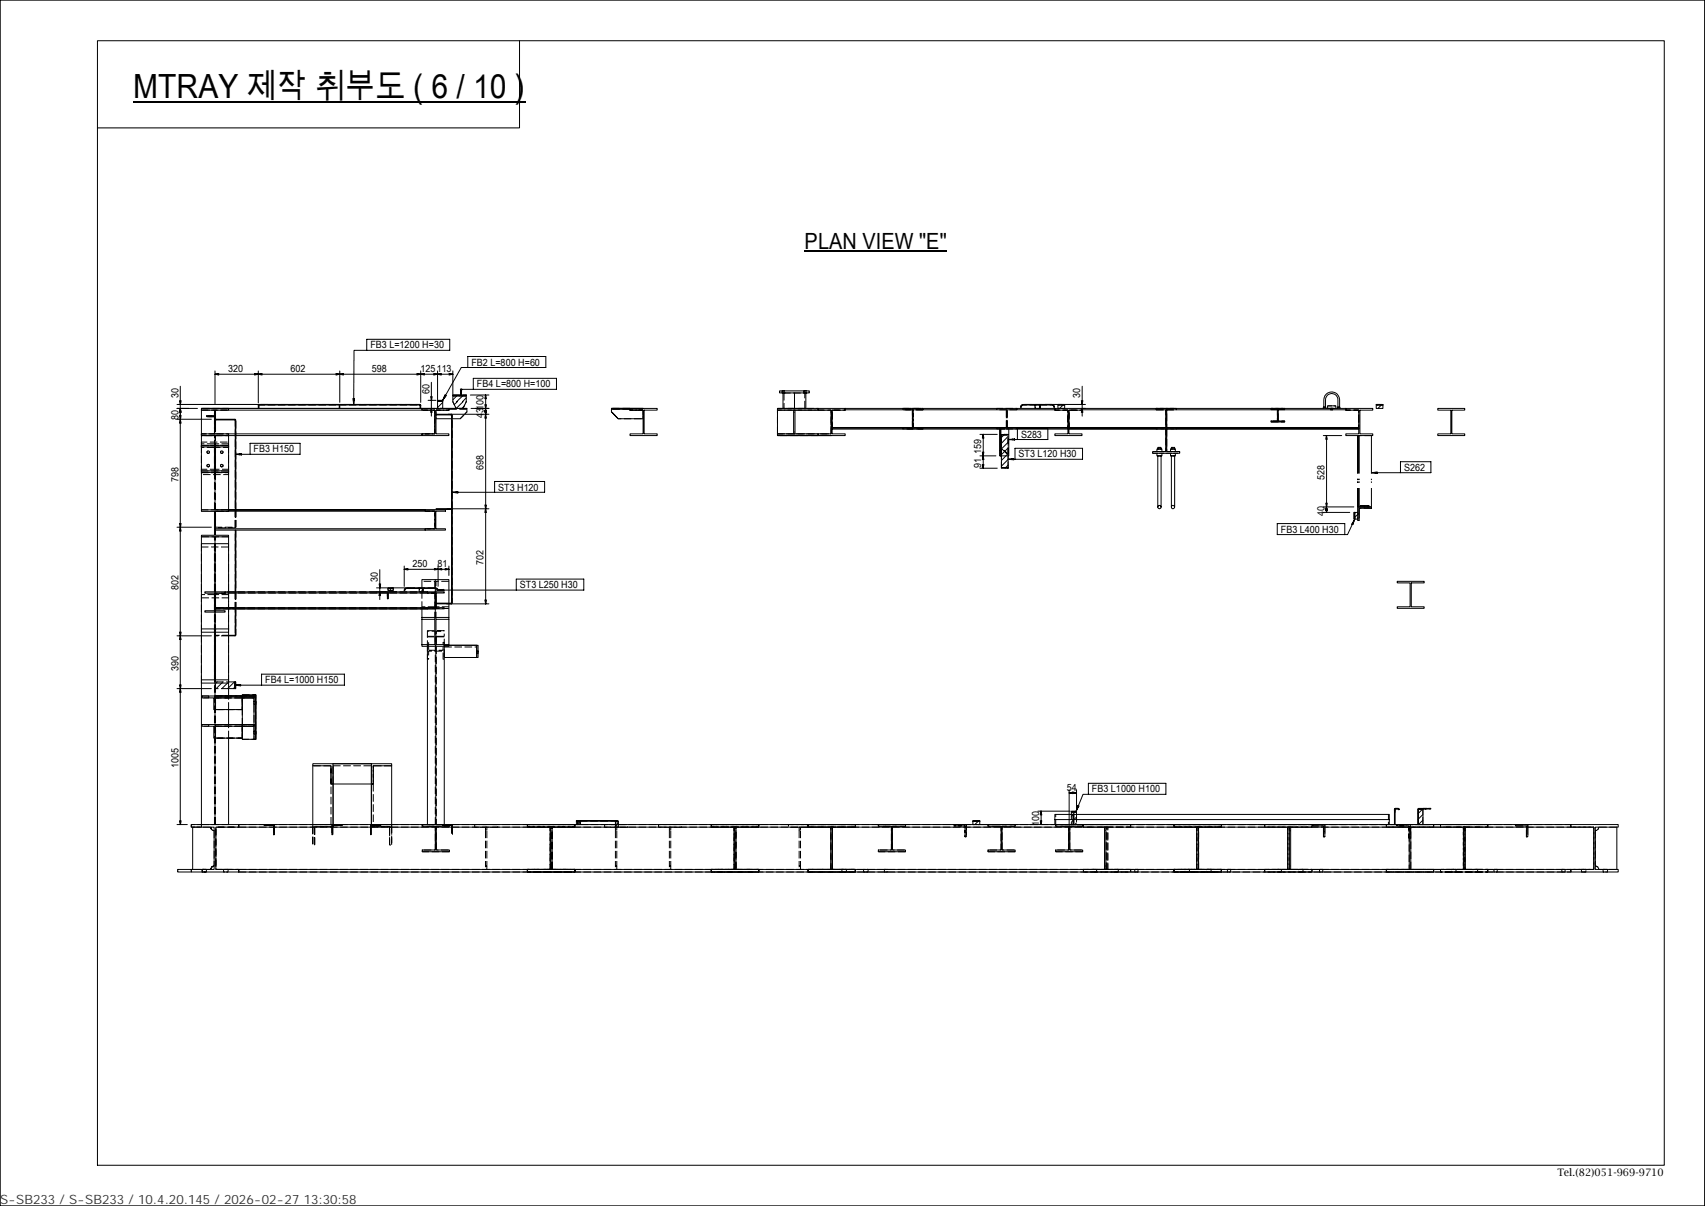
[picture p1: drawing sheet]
<svg xmlns="http://www.w3.org/2000/svg" width="420mm" height="297mm" viewBox="0 0 420 297" stroke-linecap="round" stroke-linejoin="round" font-family="sans-serif">
<g fill="none" stroke="#000" stroke-width=".25">
<path d="M0 0v297M0 0h419.9v297h-419.9zM24 10h386v277h-386zM128 10v21.5h-104M420 0v297M198.2 61.9h35.1M43.6 99.6h23.1M44.2 98.7l.2 .9 .2-.9M44.4 95.1v108M53 92.2l.9 .2M53 91.4v8.2M53.9 92l-.9 .2"/>
<path d="M62.7 92l.9 .2M63.6 91.4v7.8M63.6 92.2l-.9 .2M63.6 92.2l1 .2M63.7 99.7l39.7-.1 .2 .2h-40zM64.6 92l-1 .2M82.8 92l.9 .2M83.7 91.4v7.7M83.7 92.2l-.9 .2M83.7 92.2l.9 .2M84.6 92l-.9 .2M87 98.2h.3l-.2 1.4z"/>
<path d="M87 98.6h.2M90.3 83.6h20.5v2.7h-20.5zM90.3 86.3h-3.1l-.1 13.3M102.7 92l.9 .2M103.6 92.2l1 .2M103.6 91.4v7.7M103.6 92.2l-.9 .2M104.6 92l-1 .2M105.5 98.6h1.9M106.1 97.7l.2 .9 .2-.9M106.3 94.1v8.4M106.8 92l1 .2"/>
<path d="M107.8 98.8h1.3M107.8 98.6h1.3v.2h-1.3zM107.8 91.4v7M107.8 92.2l-1 .2M107.8 92.2l.9 .2M107.9 98.8l-.1 .1M108.7 92l-.9 .2M109.1 99.1l-1.3 1.3M109.4 97.7l.2 .1M109.6 97.3l.3 .2-.8 1.1zM110.6 92l.9 .2M111.5 97.3h3.4v.2h-3.4z"/>
<path d="M111.5 92.2h-58.5M111.5 91.4v6M111.5 92.2l-.9 .2M112.5 97.5l-1 1M112.6 98.9l-.7 .8M113.4 95.8h.3l-.1 1.5zM113.5 96.3h.2M114 97.5l-1.5 1.4M114 98.9l-1.6 1.7M114.9 98l-1 .9M115.2 90.5h-1.6l-4.5 8.1M115.2 87.8h19.3v2.7h-19.3z"/>
<path d="M115.9 97.3h4.5M116.6 95.9h-3v1.4M116.6 93.2h20.5v2.7h-20.5zM119.4 99.7l.2 .9 .2-.9M119.4 98.2l.2-.9 .2 .9M119.6 97.3v51.4M192 96.3h7.3v.5h-7.3zM192.9 96.8v3.8M195.7 96.8v3.8M198.5 96.8v3.8M251.7 99.7l7.4-.1 .5 .3 .2 .4-.7-.6h-7l-.7 .6zM254.9 99.7v.9"/>
<path d="M256.1 99.7v.9M256.2 99.7v.9M257.5 99.6h9.9M260.6 99.6h1.7v.1h-1.7zM260.6 99.7v.9M261.9 99.7l-.9 .9M262.3 99.7v.9M266.4 98.7l.2 .9 .1-.9M266.6 95.1v7.4M339 99.7v.9h1.7v-.9M339 99.6h1.7v.1h-1.7zM340.3 99.7l-.9 .9"/>
<path d="M43.6 100.6h5M43.6 103.3h8.5M44.2 101.6l.2-1 .2 1M44.2 102.3l.3 1 .1-1M44.2 104.2l.2-.9 .2 .9M49.6 109.7v-2.4h6.7v2.4M49.6 116.3v9.3M49.6 101v5.8M49.6 109.7h6.7v.4h-3.2v5.9h3.2v.3h-6.7v-.3h3.2v-5.9h-3.2zM49.6 100.6h57.6M49.6 110.1v5.9M50.9 102.4h1.3v.2h-1.3z"/>
<path d="M52.2 102.4h.9v2.2h-.2v-2h-.7M52.8 102.4v.2M53 107.3v2.4M53 116v9.6h54.2M53.1 103.3h4.8v.1h-4.8zM56.3 116.3v9.3M56.3 110.1v5.9M58.1 111.9h15.8v-2.7h-12.3v2.7M58.1 111.9l1.4-.2v.4zM59.1 111.8v.2M63.6 100.6v-.8h.2v.8M83.6 100.6v-.9h.1v.9"/>
<path d="M103.5 100.6v-.8h.1v.8M103.9 106.8h-54.3v.5h54.3M103.9 100.6h-54.3v.4h54.3M103.9 100.6h6.7v.4h-3.2v5.8h3.2v.5h-6.7v-.5h3.2v-5.8h-3.2zM106.1 101.6l.2-1 .2 1M107.4 102h3.8v.2h-3.8zM107.4 100.6h.4v-1.8h1.3v1.8h5.9M109.1 100.5l-.1 .1M110.4 102h10M110.6 100.8v-.2h4.4v.8l-1.6 1.7h-6M111.2 102l.2 .3v46.2l-.2 .2zM112.4 100.6l-.9-1.7v-1.4h3.4v1.4l-.9 1.7"/>
<path d="M114.3 100.1l-.5 .5M116 100.6h4.4M119.4 101.6l.2-1 .2 1M119.4 101.1l.2 .9 .2-.9M119.4 103l.2-1 .2 1M150.6 100.6h4.6v.2h-4.6zM150.6 100.6h7.8M150.6 100.8v.6l1.7 1.7h6.1M155.2 100.6h6.7v.4h-3.2v5.8h3.2v.5h-6.7v-.5h3.2v-5.8h-3.2zM191.5 107.3h13.4M191.5 101v5.8h10M191.5 106.8v.5h10"/>
<path d="M195.5 101h.3v5.8h-.3zM195.5 106.4h.3M195.5 101.5h.3M201.5 100.6h6.7v.4h-3.2v5.8h3.2v.5h-6.7v-.5h3.2v-5.8h-3.2zM201.5 100.6h-10v.4h10M205 105.3h58.1M208.2 100.6h51.6M208.2 100.9h51.6M241.4 107h4.3M241.4 115.3h4.3M241.4 112.3h3.9M242 111.3l.2 1"/>
<path d="M242 114.4l.2 .9M242.2 107v8.3M242.2 107l-.2 .9M242.2 107l.2 .9M242.2 112.3l-.2 .9M242.2 112.3l.2 .9M242.4 111.3l-.2 1M242.4 114.4l-.2 .9M245.5 100.6v.3M245.5 105.3v.3M246.3 111h.2v1.3h-.2zM246.3 105.6v6.7"/>
<path d="M246.5 105.6v5.4M246.7 112.3v2.8M247.4 107l-.7 .7M248.3 113.1l1.4-.2v.3zM248.3 112.3v3h-1.6v-.2h1.6M248.3 114.6l-.7 .7M248.3 113.2l-1.6 1.6M248.3 111.7l-1.6 1.7M248.3 110.3l-1.6 1.7M248.3 108.9l-1.6 1.7M248.3 107.5l-1.6 1.7M248.5 108.2l1.4-.1v.3z"/>
<path d="M248.5 105.6v6.7h-2M249.3 113v.2M249.5 108.1v.2M250 113.1v-2.7h16.7v2.7h-18.4M250.5 105.3v.3M250.5 100.6v.3M250.6 108.2v-2.7h7.5v2.7h-9.6M259.8 100.6h6.7v.4h-3.2v5.8h3.2v.5h-6.7v-.5h3.3v-5.8h-3.3zM263.3 105.3h21.5M266.4 101.6l.2-1 .1 1M266.5 100.6h18.3M266.5 100.9h18.3"/>
<path d="M284.8 100.6h5v.3h-2.4v4.4h2.4v.3h-5v-.3h2.3v-4.4h-2.3zM285 111.2v-.6h1.2v.6M285 111.6v.7h1.2v-.7M285.2 112.3v12.6a.4 .4 0 0 0 .4 .4 .4 .4 0 0 0 .4-.4M285.2 110.6v-.4h.8v.4M286 112.3v12.6a.4 .4 0 0 0-.4-.4 .4 .4 0 0 0-.4 .4M287.1 105.6v5.6h-3.2v.4h6.7v-.4h-3.2v-5.6M288.3 111.2v-.6h1.2v.6M288.3 111.6v.7h1.2v-.7M288.5 112.3v12.6a.4 .4 0 0 0 .4 .4 .4 .4 0 0 0 .4-.4M288.5 110.6v-.4h.8v.4M289.3 112.3v12.6a.4 .4 0 0 0-.4-.4 .4 .4 0 0 0-.4 .4"/>
<path d="M289.8 100.6h23.3M289.8 100.9h41.7M289.8 105.3h44.9M313.1 100.6h3.3v.3h-1.5v2.8h1.5v.2h-3.3v-.2h1.6v-2.8h-1.6zM316.4 100.6h15.1M326 100.6v-.3h.6v.3M326 107.3h4.5M326.1 100.3a3.2 3.2 0 0 1 1-3.5 1.95 1.95 0 0 1 2.9 1.7v1.8M326.5 100.3v-1.8a1.52 1.52 0 0 1 1.5-1.6 1.52 1.52 0 0 1 1.6 1.6v1.8M326.7 107.3l-.1 .9M326.7 107.3l.2 .9M326.8 107.3v18.9"/>
<path d="M327 100.6v-.7h2.1v.7M329.4 100.6v-.3h.7v.3M331.5 100.6h6.7v.4h-3.2v5.8h3.2v.5h-6.7v-.5h3.2v-5.8h-3.2zM334.8 105.6h-129.9M337.8 116.4h14.7v-2.7h-7.5v2.7M337.8 116.4l1.4-.2v.4zM338.8 116.3v.2M354.2 100.6h6.6v.4h-3.2v5.8h3.2v.5h-6.6v-.5h3.2v-5.8h-3.2zM43.6 129.8h8.5M44.2 128.9l.3 .9 .1-.9M44.2 130.8l.2-1 .2 1M49.6 125.6h6.7v.3h-3.2v5.9h3.2v.4h-6.7v-.4h3.2v-5.9h-3.2z"/>
<path d="M49.6 132.2v1.7M53 132.2v70.9M53.1 130.6h51.6M53.1 130.2h51.6M56.3 132.2v1.7M56.3 125.9h48.4M58 125.6l-.1-22.3 .2 .2v22.1M58 130.6v15.2M58.1 130.6v15.2M99.6 139.4v5M100.5 140l-.9 .2M104.7 125.6h5v.3h-2.3v4.3h2.3v.4h-5v-.4h2.4v-4.3h-2.4z"/>
<path d="M107 140l.9 .2M107.4 125.3h3.9v.1h-3.9zM107.9 139.4v5M108.8 140l-.9 .2M109.6 140l1 .2M110.1 125.3h10.3M110.6 139.4v2.3M111.4 121.2h22.8v-2.6h-12.4v2.6M111.4 121.2l1.4-.1v.3zM112.4 121.2v.2M119.4 124.4l.2 .9 .2-.9M119.4 126.2l.2-.9 .2 .9"/>
<path d="M314.6 128.9h16.7v2.8h-16.7zM326 124.8h7.5M326 126.2h6.5M326.6 125.3l.2 .9M326.6 123.9l.3 1.9M326.9 125.3l-.1 .9M326.9 123.9l-.3 1.9M333.2 128.7l.2 .1M333.5 126.2h.1v1.6h-.1zM333.6 126.2v1.6M333.7 127.8l-1.8 3.9h-.6M333.7 127.8l-.5 1.4-.2-.1z"/>
<path d="M334.5 124.8h3.3v.4h-3v3h-.3zM334.5 126.5v-.3h-.8v1.6h.8M334.5 126.7l-.8 .7M335.1 124.5h2.1v.3h-2.1zM43.6 156.6h8.5M44.2 155.7l.3 .9M44.4 156.6l.2 .9M44.6 155.7l-.4 1.8M49.6 155.7v12.5h6.7v-.8M49.6 154.9h6.7v.8h-3.2v11.7h3.2v-11.7M50.5 145.8h5v.3h-2.4v4.3h2.4v.3h-5v-.3h2.3v-4.3h-2.3zM53 149.9h54.4"/>
<path d="M55.5 145.8h49.8v.2l-49.8 .1zM56.3 156.5h1.6v.1h-1.6M56.3 145.8v-11.9h-6.7v21.8h3.2v11.7h-3.2M56.3 149.9v5M57.3 149.6v.3M58 149.9l-.1 6.7 .2-.2v-6.5M92.8 144.8h7.7M93.3 146.7l.3-.9 .1 .9M93.4 143.8l.2 1 .2-1M93.6 140.3v7.4M95.4 146.1v1.3h.2v-1.3M95.6 144.9v-.1h1.3v.6h-1.3v-.5h1.3"/>
<path d="M96.6 144.8l-.7 .6M99.6 140.2l.9 .2M99.6 140.2h11M99.8 144.9l7.6-.1 .5 .6-.7-.5h-7l-.6 .5zM103.3 144.9v.9h.8M103.9 152.5v6.7h6.7v-.5M103.9 149.9v2.6h3.2v6.2h-3.2M103.9 144.8v-2.1h6.7v9.4M103.9 152.1h6.7v.4h-3.2v6.2h3.2v-6.2M104.1 144.9v.9l.1-.9M105.3 149.6v.3M105.3 145.8h4.1v.3h-1.9v3.5h1.9v.3h-4.1v-.3h1.9v-3.5h-1.9z"/>
<path d="M105.3 149.6h-52.2v.3M105.3 159.2v43.9M107.1 144.8v.1M107.2 142.7v9.4M107.4 156.8v46.3M107.4 144.8v.1M107.4 148.5v.2M107.5 148.5v.2M107.5 148.5h3.7v.2h-3.7M107.9 145.3h35.9v-2.7h-16.6v2.7M107.9 145.3l1.4-.1v.3zM107.9 140.2l.9 .2"/>
<path d="M107.9 140.2l-.9 .2M108.8 145.2v.2M109.4 158.9h8M109.4 159.2v43.9M110 148.7h10.4M110.6 140.2l-1 .2M110.6 158.9h6.8v3h-8M117.4 158.9h.4v3h-.4zM119.4 147.7l.2 1M119.8 147.7l-.2 1M344.2 143.2h6.6v.4h-3.2v5.8h3.2v.4h-6.6v-.4h3.1v-5.8h-3.1zM43.6 169.6h8.5"/>
<path d="M44.2 168.7l.4 1.8M44.6 168.7l-.4 1.8M49.6 168.2v34.9M49.7 178.4h1.7v.5h-1.7zM49.7 171.4h1.7v.5h-1.7zM51.4 171.4h1.7v3.4h-.4v-2.9h-1.3M51.4 178.4h1.7v3.4h-.4v-2.9h-1.3M53.1 174.8h6.6M53.5 167.9l-.4 .4M54.9 167.9l-1.6 1.7M56.3 168.2v3.2M56.3 174.8v3.6"/>
<path d="M56.3 167.9h1.6v1.7h-1.6M56.3 167.9l-1.6 1.7M57.7 167.9l-1.6 1.7M57.9 168.7l1.4-.1v.3zM57.9 169.2l-.4 .4M57.9 167.9v1.7M58 167.9h.1v1.7h-.1zM58.8 168.7v.2M59.7 171.9v6.5M62.6 171.1h-2.9v.3M62.6 171.1h.4v11h-.4zM62.6 178.4h-9.5h9.5v.5h-9.5"/>
<path d="M62.6 171.4h-9.5h9.5v.5h-9.5M63 171.1v11M64.4 168.7v-2.7h20.4v2.7h-26.9M53.1 181.8h6.6v-2.9v3.2h2.9M56.3 181.8v21.3M77 188.1h5v5h-.5v-4.5h-4.5zM77 188.6v14.5M82 188.6v14.5M82 193.1h9.5M82 188.1h9.5M91.5 188.1h5v.5h-4.6v4.5h-.4zM91.5 188.6v14.5"/>
<path d="M96.5 188.6v14.5M255.7 199.8h7.9M256.4 199.8l-.2 .9M256.4 199.8l.2 .9M256.5 199.8v3.3M263.4 195.3l.9 .2M263.4 195.3h1.8M263.4 194.5v14.2M263.9 199.9h1.3M263.9 199.8h1.3v.1h-1.3zM264.2 195.1l1 .1-1 .3M264.3 195.1l-.9 .2"/>
<path d="M264.8 200l-.6 .6M265.2 194.5v4.9M265.4 198.8l.2 .1M265.5 198.4l.3 .1-.7 1.3zM268.1 195.6h-1.3l-1.7 4.2M268.1 192.9h19.1v2.7h-19.1zM343.5 199.2l.9-.1 .2 .3-.2-.2h-.7v.9h-.2zM349.4 199.1h1.7v.1l-1.8 .1zM350.4 199.3l-1.1 1.1M350.6 199.2l-1.3 .1v3.8M351.1 199.1h1.4v.1h-1.4M43.6 203.1h2.5"/>
<path d="M44.2 202.1l.3 1 .1-1M47.1 214.1h-3.3v.7h3.3M47.1 203.1h11.7v.6h-5.6v10.4h5.6v.7h-11.7v-.7h5.6v-10.4h-5.6zM47.5 203.7v10.4M51.9 203.7a.8 .8 0 0 0 .8 .9M52.7 213.3a.8 .8 0 0 0-.8 .8M58.8 203.1h6.3M58.8 214.1h71.1M58.8 203.7h71.1M58.8 214.8h71.1M65.1 203.1h2.5v2.5h-.2v-2.3h-2.3zM67.6 203.1h14.1"/>
<path d="M81.7 203.1h2.5v.2h-2.2v2.3h-.3zM91.3 203.1h2.5v.2h-2.4v2.3h-.1zM91.3 203.1h-7.1v.2M104 203.1h6.7v.4h-3.2v5.8h3.2v.5h-6.7v-.5h3.2v-5.8h-3.2zM104 203.1h-10.2v.2M110.7 203.1h19.2M119.6 204.4h.3M129.9 203.1h11.7v.6h-5.6v10.4h5.6v.7h-11.7v-.7h5.7v-10.4h-5.7zM141.6 203.1h10M141.6 214.1h33.6M141.6 203.7h10M141.6 214.8h33.6"/>
<path d="M142 202.3h.3M142.3 203.1v-.8l.2-.1 9.2 .1-.1-.2h.6l.1 .2h-.6h.6v1.5h-.6v-1.5h-.1v1.5h.1M142.3 202.3h-.3v.8M142.4 203.1v-.8h.6v.8M142.4 202.8l-.3 .3M142.5 202.1h-.5v.2h.3M142.9 202.3l-.3 .3M151.6 202.1h-9.2l-.1 .2 .7-.1M151.6 204.4h.3M152.3 203.1h22.9M152.3 203.7h22.9M152.3 202.7l-.7 .7"/>
<path d="M164.9 204.4h.3M175.2 203.1h11.7v.6h-5.6v10.4h5.6v.7h-11.7v-.7h5.6v-10.4h-5.6zM186.9 203.1h12.2M186.9 214.1h12.2M186.9 203.7h12.2M186.9 214.8h12.2M196.8 204.4h.4M199.1 203.1h11.6v.6h-5.6v10.4h5.6v.7h-11.6v-.7h5.6v-10.4h-5.6zM210.7 203.1h5.7M210.7 214.1h78.5M210.7 203.7h78.5M210.7 214.8h78.5"/>
<path d="M216.4 203.1h6.7v.4h-3.3v5.8h3.3v.5h-6.7v-.5h3.2v-5.8h-3.2zM223.1 203.1h20.3M239.6 203.1v-.8h1.7v.8M239.6 202.3h1.7M239.6 202.1h1.7v.1h-1.7zM240.9 202.3l-.8 .8M243.4 203.1h6.7v.4h-3.3v5.8h3.3v.5h-6.7v-.5h3.2v-5.8h-3.2zM250.1 203.1h9.7M256.2 202.1l.3 1M256.6 202.1l-.1 1M259.8 201.8h82.4M260.1 203.1h6.6v.4h-3.2v5.8h3.2v.5h-6.6v-.5h3.1v-5.8h-3.1z"/>
<path d="M263.9 200.6v-.6h1.3v.6M264.3 200.6h-4.5v2.5h.3M264.3 200.6h.2v2.5h-.2zM264.4 200.6l-.5 .5M264.5 203.1v-2.5h77.7v2.5M265.2 202.6l-.5 .5M265.2 201.2l-1.3 1.3M266.7 203.1h22.5M272.1 204.6h.3M272.1 213.3h.3M272.1 203.7v10.4M272.4 203.7v10.4"/>
<path d="M289.2 203.1h11.7v.6h-5.7v10.4h5.7v.7h-11.7v-.7h5.6v-10.4h-5.6zM300.9 214.1h40.6M300.9 203.7h40.6M300.9 214.8h40.6M300.9 203.1h22.4M317.6 204.6h.3M317.6 213.3h.3M317.6 203.7v10.4M317.9 203.7v10.4M323.3 203.1h3v3h-.3v-2.7h-2.7zM326.3 203.1h15.2M341.5 203.1h11.6v.6h-5.6v10.4h5.6v.7h-11.6v-.7h5.6v-10.4h-5.6z"/>
<path d="M343.5 200.1h.2v3h-.2zM349.3 203.1v-3.8h1.2v3.8M350.5 202l-1.1 1.1M350.5 200.6l-1.2 1.2M353.1 203.1h20.2M353.1 214.1h33.8M353.1 203.7h33.8M353.1 214.8h33.8M360.6 203.7v10.4M360.6 204.6h.3M360.6 213.3h.3M360.9 203.7v10.4"/>
<path d="M373.3 203.1h3v3h-.3v-2.7h-2.7zM376.3 203.1h10.6M386.9 203.1h11.7v.6h-5.6v10.4h5.6v.7h-11.7v-.7h5.7v-10.4h-5.7zM393 213.3a.87 .87 0 0 1 .8 .8M393.8 203.7a.87 .87 0 0 1-.8 .9M398.3 203.7v10.4"/>
<circle cx="51.3" cy="114.7" r=".31"/>
<circle cx="51.3" cy="111.4" r=".31"/>
<circle cx="54.6" cy="114.7" r=".31"/>
<circle cx="54.6" cy="111.4" r=".31"/>
</g>
<path d="M327.8 100.6v.2h.5v-.2h-.5M152.2 202.3v1.5" fill="none" stroke="#000" stroke-width=".25" stroke-dasharray=".8 .3" stroke-linecap="butt"/>
<g fill="none" stroke="#000" stroke-width=".25" stroke-dasharray=".4 .1" stroke-linecap="butt">
<path d="M192.7 96.3h.7M193.4 96.8h-.7M198 96.3h.7M198.7 96.8h-.7M52.8 115.6v.7M53.1 115.6v.7M62.6 173.5v-.8M63 172.7v.8M62.6 180.8v-.8M63 180v.8M142.9 203.1v-.8M143 203.1h-.7"/>
<path d="M143 202.3h-.7M151.6 203.1h.7M151.6 203.7h.7M152.3 202.3h-.7M342.2 203.1h-.7"/>
</g>
<g fill="none" stroke="#000" stroke-width=".25" stroke-dasharray=".3 .1" stroke-linecap="butt">
<path d="M192.1 96.3v.5M199.3 96.8v-.5M150.6 101.4v-.6M326 100.3h.6M327.7 100.6h.6M328.3 100.8h-.5M328.3 100.6h-.5M328.3 100.9h-.6M329.4 100.3h.7M53.1 171.4v.5M59.7 171.4v.5M117.8 160.3v.6"/>
<path d="M43.8 214.8v-.7M47.1 214.1v.7M49.6 203.7v-.6M82 203.1v.5M142.3 202.3h.5M142.5 202.2h.5M199.1 203.1v.6M199.1 203.7v-.6M386.9 203.7v-.6"/>
</g>
<g fill="none" stroke="#000" stroke-width=".25" stroke-dasharray="1.9 .6" stroke-linecap="butt">
<path d="M83.6 99.6h-19.8l-.2 .2h40l-.2-.2h-19.8M111.5 97.4h3.4v-.1h-3.4v.1M114.9 97.4h-3.4M192.9 96.8h5.6M193.1 96.8v3.8M260.6 99.6v.1h1.7v-.1h-1.7M339 99.6v.1h1.7v-.1h-1.7M49.6 109.3v-.4h6.7v.8M49.6 109.8h6.7M49.6 116v-.4h3.2v-5.9M49.6 109.7v6.6M49.6 110.1v-.4h6.7v.4"/>
<path d="M52.8 102.4v-1.4h-3.2v-.4h6.7v.4h-3.2v1.4M52.8 102.6v4.2h.3v-2.2M52.8 109.3h-3.2v.4M52.8 109.7v6.6M52.8 110.2h-3.2v-.5M52.9 102.6h-2v-.2h2.2v2.2h-.2v-2M53 109.7v6.6M53.1 104.6v2.2h3.2v.5h-6.7v-.5h3.2v-4.2M53.1 106.8h3.2v.5h-6.7v-.5h3.5M53.1 109.7v6.6M53.1 116.3v9.3M53.1 109.7v5.9h3.2v.7"/>
<path d="M56.3 101h-6.7v-.4h6.7v.4M56.3 116.3v.6h-6.7v-.6M56.3 109.7v.5h-3.2M56.3 116h-6.7v.3M56.3 109.7v6.6M56.3 116v.3h-6.7v-.3M103.9 100.6v.4h3.2v5.8h-3.2v.5M103.9 106.8h3.2v-5.8h-3.2v-.4M107.4 101h3.2v-.4M110.6 100.6v.4h-3.2M115 100.8h-4.4M150.6 101.4l1.7 1.7-1.7-1.7"/>
<path d="M155.2 100.6v.4h3.2M155.2 100.6h-4.6v.2h4.6M155.2 100.8v.2h3.2M158.4 101h-3.2v-.4M158.4 101v2.1h-6.1M191.5 101v-.4h10M191.5 106.8v-5.8h10M191.5 106.8h10M191.5 101h10M198.2 100.6v-3.8M198.5 100.6h-5.6M201.5 107.3h-10v-.5h10"/>
<path d="M201.5 100.6v.4h3.2v5.8h-3.2v.5M201.5 101h3.2v5.8h-3.2v.5M205 105.3v.3v-4.6h3.2v-.4v.4h-3.2v4.3M224.7 105.3h2.7v.3h-5v-.3h2.6v-4.4h-.3v4.4M227.4 105.3h-2.4v-4.4h2.4v-.3h-5v.3h2.3v4.4h-2.3v.3h5v-.3M227.4 100.9h-5v-.3h5v.3M246.3 105.6h-.8v-.3h5v.3h-2M246.7 107v5.3v-5.2h1.6v5.2M247.9 105.3v-4.4M247.9 105.3h.2v-4.4h-.2v4.4M248.1 100.9v4.4M248.2 111.7l-.2 .1-1.2-1.2 .2-.1 1.2 1.2"/>
<path d="M248.3 112.3v-5.3M248.3 107v.1h-1.6v-.1h1.6M250.5 100.9h-5v-.3h5v.3M251.4 100.3l.7-.6h7l.4 .2 .1 .4 .2-.1-.2-.3-.5-.3h-7l-.6 .3-.1 .4M259.8 100.9v-.3v.4h3.3v4.6v-4.6l-3.3-.1M263.3 105.3v.3v-4.6h3.2v-.4v.4h-3.2v4.3M284.8 100.6h5M284.8 100.9h5M284.8 105.3h5M284.8 105.6h5M284.8 100.9h5v-.3h-5v.3M286.2 111.2h.9v-5.6"/>
<path d="M287.1 105.3h2.7v.3h-5v-.3h2.6v-4.4h-.3v4.4M287.4 105.6v5.6h.9M314.7 100.9h1.7v-.3h-3.3v.3h1.6M314.9 103.7v-2.8h-.2v2.8h-1.6v.2h3.3v-.2h-1.5M327 100.6h2.1h-2.1M331.5 100.9v-.3v.4h3.2v4.6v-4.6l-3.2-.1M49.6 132.2h6.7M52.8 125.6v-9.3M53.1 130.2v.4v-4.7h3.2v-.3v.3h-3.2v4.3M56.3 134.7h-3.2v21M56.3 125.6h-6.7M58 129.8v.2h-4.9v-.2h4.9"/>
<path d="M58 125.6v5M58.1 125.6v-22.1l-.2-.2 .1 22.3M58.1 130.6v15.2M58.1 125.6v5M104.7 125.9v-.3v.3h2.4v4.3h-2.4v.4v-.4h2.4v-4.3h-2.4M111.4 125.3v-23l-.2-.3v46.7l.2-.2v-23.2M334.8 126.5v-1.3h3v-.4h-3.3v1.4M49.6 147.2h6.7M52.8 155.7v-21h-3.2M53.1 149.6h4.2v.3h-4.2M53.1 149.6v-3.5h2.4M55.5 145.8v.3h-2.4v3.8"/>
<path d="M56.3 156.6h-3.2v-.1h3.2M56.3 149.9v-4.1M58 145.8v-15.2M58 145.8v4.1M58.1 149.9v6.5l-.2 .2 .1-6.7M58.1 145.8v4.1M95.4 146.1h-39.9M99.6 145.4l.6-.5h7l.7 .5-.5-.6h-7.4l-.4 .6M103.9 149.9h6.7M103.9 149.9v-4.1M105.3 155.4v-.1h4.1v1.4M105.3 145.8h-49.8"/>
<path d="M105.3 149.9h-48M105.3 149.6h-52.2M105.3 146.1h-9.7M105.3 149.9v-.3h1.9v-3.5h-1.9v-.3M105.3 146.1h1.9v3.5h-1.9M107.1 152.5v-7.6M107.1 144.8v-1.6h-3.2M107.4 152.5v-3.8M107.4 148.5v-3.6M107.5 156.7v46.4M109.4 159.2v-2.5h-1.9v-1.3h1.9M109.4 156.8h-4.1v2.4"/>
<path d="M109.4 159.3h8M110.6 143.2h-3.2v1.6M49.6 168.2v-34.3M51.4 178.4h-1.7v.5h1.7M51.4 171.4h-1.7v.5h1.7M53.1 178.4v.5h6.6M53.1 171.4v.5h6.6M56.3 169.6h-3.2v-1.7h3.2M56.3 168.2v-34.3M59.7 178.9h2.9v-.5h-9.5M59.7 178.9v-.5v3.4M59.7 178.4h2.9v.5h-2.9"/>
<path d="M59.7 171.4h-6.6v3.4h6.6M59.7 171.9h-6.6v2.9h6.6M59.7 171.9h2.9v-.5h-9.5M59.7 171.9v-.5v3.4M59.7 171.4h2.9v.5h-2.9M59.7 178.4h-6.6v3.4h6.6M59.7 178.9h-6.6v2.9h6.6M62.6 171.1v11M62.6 178.9v-.5h-2.9v.5h2.9M62.6 171.9v-.5h-2.9v.5h2.9M105.6 160.1h3.5v-1.9h.3v4.1h-.3v-1.9h-3.5v1.9h-.3v-4.1h.3v1.9M109.4 161.9v-3h1.2"/>
<path d="M63 182.1v-11h-3.3v11h3.3M81.5 188.6h-4.5M82 193.1h-.5v-4.5v4.5h.5M82 188.6h9.5M82 193.1v-5M91.9 193.1v10M91.9 193.1h-.4h.4v-4.5v4.5M96.5 188.6h-4.6M344.6 199.3l-.9-.1v.9h-.2v-.9l.9-.1 .2 .2M47.5 203.7h4.4M47.5 203.7h-.4v-.6h2.5v.6M49.6 203.1h6.7"/>
<path d="M51.9 214.1h-4.4M52.7 204.6v8.7M52.8 203.1v-70.9M53.1 203.1v-70.9M55.2 214.1h1v.7h-1.1l.1-.7M58.8 214.1h213.3M58.8 203.1h83.2M58.8 214.8h328.1M58.8 203.7h92.8M58.8 214.1v.7v-.7h-5.6v-10.4h5.6v-.6v.6h-5.6v10.4h5.6M65.1 203.3h2.3v.4h.2v-.6h-2.5v.2M67.6 203.7v1.9h-.2v-1.9"/>
<path d="M77 203.7v-.6h5v.5h-4.5M77.5 208.1v-4.5h4.5v-.5h-5v5h.5M77.5 203.7v4.4h-.5v-4.4M81.5 203.1v-10M82 203.7v1.9h-.3v-1.9M82 203.7v-.4h2.2v-.2h-2.5M82 203.1h-5M91.4 203.7v1.9h-.1v-1.9M91.4 203.7v-.4h2.4v-.2h-2.5M91.5 203.6h4.5v4.5h.5v-5h-5v.5M96.5 203.7v4.4h-.5v-4.4M96.5 203.7v-.6h-5v.5l5 .1h-.5"/>
<path d="M96.5 203.1h-5M104 203.1h6.7M107.2 203.5v.2h.3v-.2h3.2v-.4h-6.7v.4h3.2M107.2 203.1v-46.4M107.5 209.3v-5.6h-.3v5.6h-3.2v.5h6.7v-.5h-3.2M109 203.3h2.3v2.3h.2v-2.5h-2.5v.2M109.4 203.1h-4.1M111.5 203.7v1.9h-.2v-1.9M111.5 203.7v-.6h-2.5v.2h2.3v.4h.2h-.2M119.6 204.6v8.7M119.9 204.6v8.7h-.3v.8h.3v-.8M122.6 203.8h-5.7v-.7h5.7v.7"/>
<path d="M129.9 203.7h11.7v-.6h-11.7v.6M129.9 203.1h11.7M129.9 214.1h11.7M129.9 203.7h11.7M129.9 214.8h11.7M135.6 214.1h6v.7h-11.7v-.7h6.1v-10.4h-.4v10.4M135.6 203.7v10.4h-5.7v.7h11.7v-.7h-5.6v-10.4h5.6v-.6h-11.7v.6h5.7M141.6 203.7h-11.7v-.6h11.7v.6M143 203.1h8.6M151.6 204.6v8.7M151.9 204.6v8.7h-.3v.8h.3v-.8M152.1 202.1h-9.1l-.1 .2"/>
<path d="M152.2 202.3l-9.2-.1M152.3 203.1h87.3M152.3 203.7h119.8M154.6 203.8h-5.7v-.7h5.7v.7M164.9 204.6v8.7M165.2 204.6v8.7h-.3v.8h.3v-.8M167.9 203.8h-5.7v-.7h5.7v.7M175.2 203.1h11.7M175.2 214.1h11.7M175.2 203.7h11.7M175.2 214.8h11.7M175.2 203.7h11.7v-.6h-11.7v.6"/>
<path d="M180.8 214.1h6.1v.7h-11.7v-.7h6.1v-10.4h-.5v10.4M180.8 203.7v10.4h-5.6v.7h11.7v-.7h-5.6v-10.4h5.6v-.6h-11.7v.6h5.6M186.9 203.7h-11.7v-.6h11.7v.6M196.8 204.6v8.7M197.2 204.6v8.7h-.4v.8h.4v-.8M199.1 203.8h-4.9v-.7h4.9v.7M199.1 203.1h11.6v.6h-5.6v10.4h5.6v.7h-11.6v-.7h5.6v-10.4h-5.6M199.1 203.1h11.6v.6h-11.6M199.1 214.8v-.7h11.6v.7h-11.6M199.1 203.1h11.6M199.1 214.1h11.6M199.1 203.7h11.6"/>
<path d="M199.1 214.8h11.6M199.1 203.7h11.6v-.6h-11.6v.6M204.7 214.1h.4v-10.4h-.4v10.4M204.7 214.1h6v.7h-11.6v-.7h6v-10.4h-.4v10.4M208.5 214.8h-1.1v-.7h1.1v.7M213.8 214.8h-1.1v-.7h1.1v.7M216.4 203.1h6.7M219.6 203.5v.2h.2v-.2h3.3v-.4h-6.7v.4h3.2M219.8 209.3v-5.6h-.2v5.6h-3.2v.5h6.7v-.5h-3.3M235 203.4h2.7v2.7h.3v-3h-3v.3M238 203.7v2.4h-.3v-2.4M238 203.7v-.6h-3v.3h2.7v.3h.3h-.3"/>
<path d="M241.3 203.1h22.6M243.4 203.1h6.7M246.6 203.5v.2h.2v-.2h3.3v-.4h-6.7v.4h3.2M246.8 209.3v-5.6h-.2v5.6h-3.2v.5h6.7v-.5h-3.3M259.8 203.1h83.7M260.1 203.1h4.2M263.2 203.5v.2h.3v-.2h3.2v-.4h-6.6v.4h3.1M263.5 209.3v-5.6h-.3v5.6h-3.1v.5h6.6v-.5h-3.2M265.2 200.6v2.5h-1.3v-2.5M265.2 203.1h78.3M269.9 214.1h.2v.7h-1.1v-.7h.9M272.1 203.7h-5.2v-.6h11.6v.6h-5.6v10.4h5.6v.7h-11.6v-.7h5.2"/>
<path d="M272.1 214.1h-5.2v.7h11.6v-.7h-6.1M272.4 214.1v-10.4M272.4 203.7h6.1v-.6h-11.6v.6h5.2M272.4 214.1h45.2M272.4 203.7h45.2M272.5 214.1h.4v-10.4h-.4v10.4M275.2 214.1h.3v.7h-1.1v-.7h.8M289.2 203.7h11.7M289.2 203.7h11.7v-.6h-11.7v.6M289.2 214.1h11.7M289.2 214.8h11.7M292.7 214.1h.3v.7h-1.1v-.7h.8"/>
<path d="M294.8 203.7v10.4h-5.6v.7h11.7v-.7h-5.7v-10.4h5.7v-.6h-11.7v.6h5.6M294.8 214.1h6.1v.7h-11.7v-.7h6v-10.4h-.4v10.4M298 214.1h.3v.7h-1.1v-.7h.8M300.9 203.1h-11.7v.6h11.7v-.6M300.9 203.1h-11.7M315.4 214.1h.2v.7h-1.1v-.7h.9M317.2 214.1h.3v-10.4h-.3v10.4M317.6 203.7v10.4M317.6 214.1h-6.1v.7h11.7v-.7h-5.3M317.9 214.1h5.3v.7h-11.7v-.7h5.7v-10.4h-5.7v-.6h11.7v.6h-5.3M317.9 203.7h5.3v-.6h-11.7v.6h6.1M317.9 214.1h42.7"/>
<path d="M317.9 203.7h42.7M320.7 214.1h.3v.7h-1.1v-.7h.8M326 204.8v-1.4h-2.7v-.3h3v1.7M341.5 203.7h11.6M341.5 214.1h11.6M341.5 214.8h11.6M343.7 203.1h5.6M344 203.4h3v3h.4v-3.3h-3.4v.3M347.1 214.1h6v.7h-11.6v-.7h6v-10.4h-.4v10.4M347.4 203.7v2.7h-.4v-2.7M347.4 203.7v-.6h-3.4v.3h3v.3h.4h-.4M349.3 203.1h-5.6"/>
<path d="M350.5 203.1v-3.8M350.5 203.1h36.4M350.5 203.1h2.6v.6h-11.6v-.6h2M358.4 214.1h.2v.7h-1.1v-.7h.9M360.6 214.1h-5.8v.7h11.7v-.7h-5.6M360.6 203.7h-5.8v-.6h11.7v.6h-5.6M360.6 214.1h-.1v-10.4h.1M360.9 203.7v10.4M360.9 214.1h5.6v.7h-11.7v-.7h5.7v-10.4h-5.7v-.6h11.7v.6h-5.6M360.9 214.1h-.3h.2v-10.4h-.2h.3M360.9 214.1h26M360.9 203.7h26"/>
<path d="M363.7 214.1h.3v.7h-1.1v-.7h.8M373.3 203.4h2.7v.3h.3v-.6h-3v.3M376.3 203.7v2.4h-.3v-2.4M386.9 203.1v.6h5.7v10.4h-5.7v.7M386.9 214.8v-.7h5.7v-10.4h-5.7M390.1 214.8h-.5v-.7h1.1v.7h-.6M393 204.6v8.7M393.8 214.1h4.5M395 214.1h1v.7h-1.1l.1-.7M398.3 203.7h-4.5"/>
</g>
<path d="M53.1 102.4v2.2M53.1 104.6v-2.2M246.3 105.6h2.2M335.1 124.5h2.1M335.1 124.8h2.1M350.5 199.3l.1-.2h1.9M49.6 203.7h-2.1M49.7 214.1h1.1h-1.1M142.3 202.3h.5v.8h-.8M266.7 203.1h-2.2" fill="none" stroke="#000" stroke-width=".25" stroke-dasharray="1.2 .4" stroke-linecap="butt"/>
<g fill="none" stroke="#000" stroke-width=".25" stroke-dasharray=".6 .2" stroke-linecap="butt">
<path d="M107.4 102v-1M288.3 110.6h1.2M288.3 111.2h1.2M289.5 112.3h-1.2M289.5 111.6h-1.2M117.4 160.3v.6v-.6M350.6 199.2h-1.2M50.8 214.8h-1.1M55.1 214.1h1.1M56.2 214.8h-1.1M77.5 203.7h-.5l.5-.1M81.7 203.7h.3h-.3v-.6"/>
<path d="M142 203.1h1M142.5 202.1l.3 .1h-.5M142.5 202.1h.3v.2h-.5M207.4 214.1h1.1M208.5 214.8h-1.1M212.7 214.1h1.1M213.8 214.8h-1.1M269 214.1h1.1M270.1 214.8h-1.1M274.4 214.1h1.1M275.5 214.8h-1.1M291.9 214.1h1.1"/>
<path d="M293 214.8h-1.1M297.2 214.1h1.1M298.3 214.8h-1.1M314.5 214.1h1.1M315.6 214.8h-1.1M319.9 214.1h1.1M321 214.8h-1.1M357.5 214.1h1.1M358.6 214.8h-1.1M362.9 214.1h1.1M364 214.8h-1.1M389.6 214.1h1.1"/>
<path d="M390.7 214.8h-1.1M394.9 214.1h1.1M396 214.8h-1.1"/>
</g>
<path d="M107.4 103.1v-.9M255.1 100.6v-.9M103.3 144.9v.9M103.9 145.8v-1M104.2 144.9h-.9M91.3 203.7h.1h-.1v-.6M142.3 202.2l-.3-.1h.5" fill="none" stroke="#000" stroke-width=".25" stroke-dasharray=".5 .2" stroke-linecap="butt"/>
<path d="M285 111.2h1.2M285 110.6h1.2M286.2 112.3h-1.2M286.2 111.6h-1.2M349.3 199.3h1.2M349.3 203.1h1.2M350.5 203.1h-1.2" fill="none" stroke="#000" stroke-width=".25" stroke-dasharray=".7 .2" stroke-linecap="butt"/>
<path d="M111.5 98.9l.9 1.7M114 100.6l.9-1.7M327.8 100.9l-.1-.3h.6v.3h-.5M350.6 199.2h1.9" fill="none" stroke="#000" stroke-width=".25" stroke-dasharray="1 .3" stroke-linecap="butt"/>
<g fill="none" stroke="#000" stroke-width=".25" stroke-dasharray=".9 .3" stroke-linecap="butt">
<path d="M107.8 98.6v.2h1.3v-.2M262.3 99.7h-1.7M340.7 99.7h-1.7M114 100.6h-1.6M248.3 115.1h-1.6M262.3 100.6h-1.7M333.6 126.2v1.6M334.5 126.2v1.6M58 169.6v-1.7M263.9 199.8v.2h1.3v-.2M239.6 203.1h1.7M241.3 203.1h-1.7"/>
<path d="M241.3 202.2h-1.7"/>
</g>
<g fill="none" stroke="#000" stroke-width=".25" stroke-dasharray=".7 .3" stroke-linecap="butt">
<path d="M109.1 98.8h-1.3M256.2 99.7h-1.3M109.1 100.6h-1.3M256.2 100.6h-1.3M334.5 127.8v-1.3M95.6 144.9h1.3M117.4 160.3h.4v.6h-.4M265.2 199.9h-1.3M51.9 203.7a.8 .8 0 0 0 .8 .9M52.7 213.3a.8 .8 0 0 0-.8 .8M263.9 203.1h1.3M393 213.3a.87 .87 0 0 1 .8 .8"/>
<path d="M393.8 203.7a.87 .87 0 0 1-.8 .9"/>
</g>
<path d="M327 99.9h2.1M51 111.5a.32 .32 0 0 0 .5 .1 .32 .32 0 0 0-.1-.5 .32 .32 0 0 0-.4 .2v.2M51 114.9a.33 .33 0 0 0 .5 .1 .33 .33 0 0 0 .1-.5 .33 .33 0 0 0-.5-.1l-.1 .5M54.4 114.9a.32 .32 0 0 0 .4 0 .32 .32 0 0 0 0-.5 .32 .32 0 0 0-.4 .1v.4M54.4 111.5a.32 .32 0 0 0 .5 .1 .32 .32 0 0 0-.2-.5 .32 .32 0 0 0-.4 .2l.1 .2M158.4 101v2.1M288.3 111.6h-2.1M333.5 127.8h.2v-1.6h-.2M58.1 167.9h-.2v1.7h.2M239.6 202.1v.2h1.7v-.2" fill="none" stroke="#000" stroke-width=".25" stroke-dasharray="1.1 .4" stroke-linecap="butt"/>
<path d="M192.8 96.8h-.1v-.5h.7v.5h-.6M198.2 96.8h-.2v-.5h.7v.5h-.5M285 111.6h-1.1v-.4h1.1M289.5 111.2h1.1v.4h-1.1M334.5 126.5h.3v1.7h-.3v-.4M96.9 144.8v.6h-1.3v-.6M65.1 203.1h2.5M81.7 203.1h2.5M91.3 203.1h2.5M260.1 203.1v-2.5M342 200.6v2.5M350.5 203.1h2.6" fill="none" stroke="#000" stroke-width=".25" stroke-dasharray="1.4 .5" stroke-linecap="butt"/>
<g fill="none" stroke="#000" stroke-width=".25" stroke-dasharray="1.7 .6" stroke-linecap="butt">
<path d="M53.1 102.4v-1.4h-.3v1.4M56.3 109.3h-3.2M246.7 115.3v-3M248.3 115.3v-3M52.8 146.4h-3.2M56.3 146.4h-3.2M95.6 146v1.4h-.2v-1.4M105.3 156.7v-1.3h1.9M107.1 149.4h-3.2M110.6 149.4h-3.2M53.1 178.4h3.2M53.1 171.4h3.2"/>
<path d="M56.3 178.9h-3.2M56.3 171.9h-3.2M326.3 203.1h-3M373.3 203.1h3"/>
</g>
<path d="M52.2 102.4h-1.3v.2h1.3M246.5 111v1.3h-.2v-1.3" fill="none" stroke="#000" stroke-width=".25" stroke-dasharray="1.5 .5" stroke-linecap="butt"/>
<path d="M337.8 107.3h-3.3M337.8 124.8h-3.3" fill="none" stroke="#000" stroke-width=".25" stroke-dasharray="1.8 .3 0 0 0 .3" stroke-linecap="butt"/>
<path d="M334.5 107.3v17.5M334.8 107.3v17.5M337.8 107.3v17.5" fill="none" stroke="#000" stroke-width=".25" stroke-dasharray="9.4 1.3 .3 .3 .3 1.3" stroke-linecap="butt"/>
<path d="M52.8 109.7v-.4M53.1 109.3v.4M103.9 106.8v.5M201.5 100.6v.4M326.1 100.3h.4M326.5 100.3h-.4M329.6 100.3h.4M330 100.3h-.4M53.1 178.4v.5M59.7 178.4v.5" fill="none" stroke="#000" stroke-width=".25" stroke-dasharray=".2 .1" stroke-linecap="butt"/>
<g fill="none" stroke="#000" stroke-width=".25" stroke-dasharray=".4 .2" stroke-linecap="butt">
<path d="M285.2 112.3h.8M285.2 110.6h.8M285.2 110.2h.8M286 110.6h-.8M286 112.3h-.8M288.5 110.2h.8M288.5 112.3h.8M288.5 110.6h.8M289.3 110.6h-.8M289.3 112.3h-.8M49.9 214.1h.8M50.7 214.8h-.8"/>
<path d="M217.8 214.1h.9M218.7 214.8h-.9M279.5 214.1h.8M280.3 214.8h-.8M302.3 214.1h.8M303.1 214.8h-.8M325 214.1h.8M325.8 214.8h-.8M368 214.1h.8M368.8 214.8h-.8M384.7 214.1h.8M385.5 214.8h-.8"/>
</g>
<path d="M32.8 25.2h96.7" fill="none" stroke="#000" stroke-width=".42"/>
<path d="M113.4 103.1l1.6-1.7M150.6 101.4l1.7 1.7M63 172.7v.8h-.4v-.8h.4M63 180v.8h-.4v-.8h.4M50.8 214.1v.7h-1.1v-.7M119.9 203.7h-.3v.9h.3v-.9M151.9 203.7h-.3v.9h.3v-.9M165.2 203.7h-.3v.9h.3v-.9M197.2 203.7h-.3v.9h.3v-.9" fill="none" stroke="#000" stroke-width=".25" stroke-dasharray="1.3 .4" stroke-linecap="butt"/>
<path d="M53.1 178.9v2.9M53.1 171.9v2.9M59.7 178.9v2.9M59.7 171.9v2.9M50 214.8l-.1-.7h.8v.7h-.7M218.1 214.8h-.3v-.7h.9v.7h-.6M279.5 214.1h.8v.7h-.8v-.7M302.3 214.1h.8v.7h-.8v-.7M325 214.1h.8v.7h-.8v-.7M368 214.1h.8v.7h-.8v-.7M384.7 214.1h.8v.7h-.8v-.7" fill="none" stroke="#000" stroke-width=".25" stroke-dasharray="1.6 .6" stroke-linecap="butt"/>
<path d="M49.6 116.4l3.2-.1M53.1 116.3l3.2 .1M313.1 100.6h3.3M105.3 156.8v-.1h1.9v-1.3M53.1 174.8v-3.4M56.3 174.8v-3.4M59.7 178.4v3.4M59.7 171.4v3.4M53.1 181.8v-3.4M56.3 181.8v-3.4M326 204.8v1.3h.3v-1.3h-.3" fill="none" stroke="#000" stroke-width=".25" stroke-dasharray="1.8 .6" stroke-linecap="butt"/>
<path d="M52.8 109.7v-2.4M53.1 107.3v2.4" fill="none" stroke="#000" stroke-width=".25" stroke-dasharray="1.3 .5" stroke-linecap="butt"/>
<text font-size="8.2" x="32.8" y="24.2">MTRAY 제작 취부도 ( 6 / 10 )</text>
<text font-size="5.5" x="198.2" y="61.3">PLAN VIEW &quot;E&quot;</text>
<text font-size="3.2" fill="#323232" x="0" y="296.5">S-SB233 / S-SB233 / 10.4.20.145 / 2026-02-27 13:30:58</text>
<g font-size="2.5">
<text x="91.2" y="85.8">FB3 L=1200 H=30</text>
<text x="56.2" y="91.7">320</text>
<text x="71.5" y="91.7">602</text>
<text x="91.6" y="91.7">598</text>
<text x="103.6" y="91.7">125113</text>
<text x="116.1" y="90">FB2 L=800 H=60</text>
<text x="117.5" y="95.4">FB4 L=800 H=100</text>
<text x="43.9" y="98.1" transform="rotate(-90 43.9 98.1)">30</text>
<text x="105.8" y="97.1" transform="rotate(-90 105.8 97.1)">60</text>
<text x="266.1" y="98.1" transform="rotate(-90 266.1 98.1)">30</text>
<text x="43.9" y="103.4" transform="rotate(-90 43.9 103.4)">80</text>
<text x="119.1" y="102.8" transform="rotate(-90 119.1 102.8)">43100</text>
<text x="251.5" y="107.8">S283</text>
<text x="62.5" y="111.4">FB3 H150</text>
<text x="241.7" y="111.7" transform="rotate(-90 241.7 111.7)">159</text>
<text x="250.9" y="112.6">ST3 L120 H30</text>
<text x="43.9" y="118.7" transform="rotate(-90 43.9 118.7)">798</text>
<text x="119.1" y="115.8" transform="rotate(-90 119.1 115.8)">698</text>
<text x="241.7" y="115.3" transform="rotate(-90 241.7 115.3)">91</text>
<text x="326.3" y="118.2" transform="rotate(-90 326.3 118.2)">528</text>
<text x="345.9" y="116">S262</text>
<text x="122.7" y="120.8">ST3 H120</text>
<text x="315.5" y="131.2">FB3 L400 H30</text>
<text x="326.3" y="127" transform="rotate(-90 326.3 127)">40</text>
<text x="93" y="143.3" transform="rotate(-90 93 143.3)">30</text>
<text x="101.6" y="139.7">250</text>
<text x="107.7" y="139.7">81</text>
<text x="119.1" y="139.1" transform="rotate(-90 119.1 139.1)">702</text>
<text x="43.9" y="145.3" transform="rotate(-90 43.9 145.3)">802</text>
<text x="128.1" y="144.9">ST3 L250 H30</text>
<text x="43.9" y="165.2" transform="rotate(-90 43.9 165.2)">390</text>
<text x="65.3" y="168.3">FB4 L=1000 H150</text>
<text x="43.9" y="189.1" transform="rotate(-90 43.9 189.1)">1005</text>
<text x="262.8" y="194.8">54</text>
<text x="269" y="195.2">FB3 L1000 H100</text>
<text x="255.9" y="203.5" transform="rotate(-90 255.9 203.5)">100</text>
<text x="383.6" y="289.6">Tel.(82)051-969-9710</text>
</g>
</svg>
